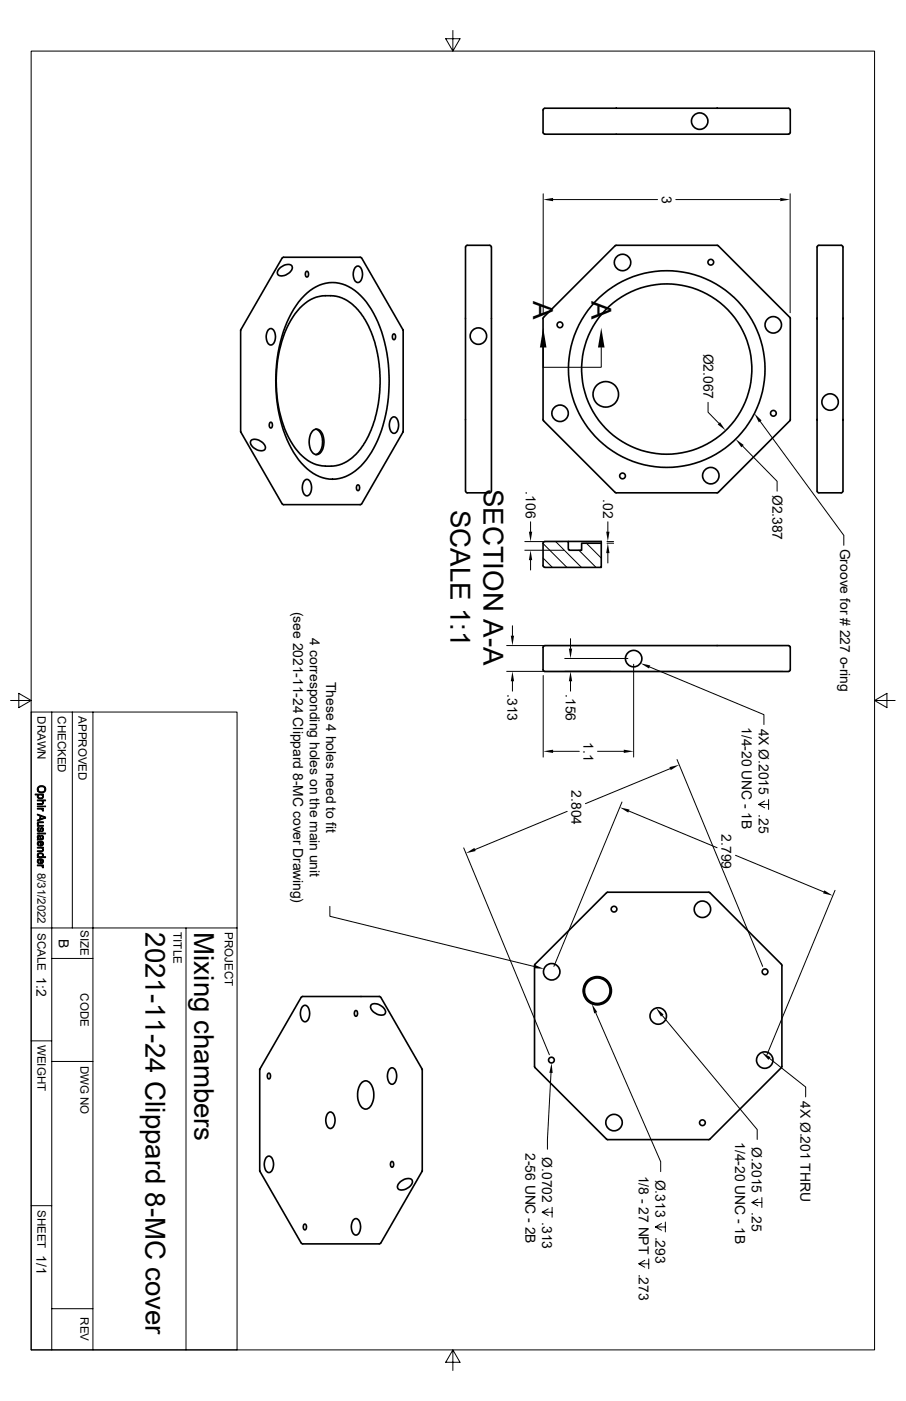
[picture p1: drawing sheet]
<svg xmlns="http://www.w3.org/2000/svg" width="279mm" height="432mm" viewBox="0 0 279 432" stroke-linecap="round" stroke-linejoin="round" font-family="sans-serif">
<g fill="none" stroke="#000" stroke-width=".51">
<path d="M167.6 33.6l.4-.2h75.2l.5 .5v6.9l-.5 .5h-75.2l-.5-.5v-6.9zM87 79.5l-12.8 22.2v31.4l12.8 22.2M87 79.5l.3-.2h23.9l.3 .2M111.5 79.5l12.8 22.2v31.4l-12.8 22.2M143.6 76.1v75.3M143.6 76.1l.5-.5h6.9l.5 .5M151.6 76.1v75.3M252 76.1v75.3M252 76.1l.5-.5h6.9l.5 .5M260 76.1v75.3M86.3 82.6a2.78 2.78 0 0 1 3.7-.6 2.82 2.82 0 0 1-2.8 3 1.2 1.2 0 0 1-1.6-.5 1.2 1.2 0 0 1 .4-1.6zM93.8 91.1a11.4 11.4 0 0 1 17.5 0 36.2 36.2 0 0 1 8.6 22.8 42.6 42.6 0 0 1-6.9 27.8 12.8 12.8 0 0 1-12.5 5.8 16.8 16.8 0 0 1-10.7-9.3 47.6 47.6 0 0 1 0-41.6l2.3-3.5z"/>
<path d="M94.4 83.8a.63 .63 0 0 1 .8 .1 .63 .63 0 0 1-.1 .9 .49 .49 0 0 1-.4 .6 .49 .49 0 0 1-.5-.6zM109.6 82.4a1.12 1.12 0 0 1 1.2-.3 1.12 1.12 0 0 1 .7 1 3.3 3.3 0 0 1-.8 3.9 1.69 1.69 0 0 1-1.7-2l.1-1.4zM167.6 97.8l-.1 .3v31.4l22.4 22.4 31.5-.1 22.2-22.2 .1-31.5-.2-.3M167.6 97.8l22.4-22.2h31.4l22.1 22.2M82.7 101.7a1.12 1.12 0 0 1 1.3-.4 1.12 1.12 0 0 1 .7 1.1 3.3 3.3 0 0 1-.9 3.9 1.69 1.69 0 0 1-1.7-2l.1-1.5zM121.2 103.1a.63 .63 0 0 1 .8 .1 .63 .63 0 0 1 0 .9 .49 .49 0 0 1-.5 .6 .49 .49 0 0 1-.5-.6zM77.5 135.7a3.3 3.3 0 0 1 4.3 2.5 2.18 2.18 0 0 1-3.4-.1 1.7 1.7 0 0 1-.9-2.4zM83.2 130.3a.63 .63 0 0 1 .8 .2 .63 .63 0 0 1 0 .8 .49 .49 0 0 1-.5 .6 .49 .49 0 0 1-.4-.6zM96.6 132.7a1.8 1.8 0 0 1 2.9 1.2 5.4 5.4 0 0 1-1.2 6 1.9 1.9 0 0 1-2.5-1.4 5.9 5.9 0 0 1 .8-5.8zM97.4 132.2a4.3 4.3 0 0 1 2 5.1 3.2 3.2 0 0 1-2 2.8M120.7 128.9a1.12 1.12 0 0 1 1.2-.3 1.12 1.12 0 0 1 .8 1 3.3 3.3 0 0 1-.9 3.9 1.69 1.69 0 0 1-1.7-2l.1-1.5zM87 155.3l.3 .2h23.9l.3-.2"/>
<path d="M93.9 148.2a1.12 1.12 0 0 1 1.2-.4 1.12 1.12 0 0 1 .7 1.1 3.3 3.3 0 0 1-.8 3.9 1.69 1.69 0 0 1-1.7-2v-1.5zM100.3 143.6a12.4 12.4 0 0 1-10-6.6 39.6 39.6 0 0 1-4.4-27.4 26.4 26.4 0 0 1 8.2-16.1 12.3 12.3 0 0 1 9-2.3l3 .9 2.8 1.9 2.4 2.5 2.5 4.3 1.7 4.5 1.1 4.8 .5 4.4v5.8l-.5 4.4-1.1 4.8-1.7 4.5-2.5 4.3-2.8 2.8-2.4 1.6-2.6 .9-3.2 .1M110.1 149.6a.63 .63 0 0 1 .8 .2 .63 .63 0 0 1 0 .8 .49 .49 0 0 1-.5 .6 .49 .49 0 0 1-.5-.6zM143.6 151.4l.5 .5h6.9l.5-.5M252 151.4l.5 .5h6.9l.5-.5M175.3 166.9h10.1v8l-17.6-.1-.3-.5v-6.9l.3-.4 7.5-.1v2.2l.3 .5h3.8v-2.2h6M168 206.9l-.5-.5v-6.9l.5-.5h75.2l.5 .5v6.9l-.5 .5M168 207h75.2M218.9 275.2l-.2-.2h-31.5l-22.4 22.5 .1 31.4 22.2 22.3h31.6l.2-.1M218.9 275.2l22.2 22.4v31.3l-22.2 22.2M93 307.3l.2-.2h23.9l.3 .3 12.8 22.2v31.3l-13.1 22.5h-23.9l-.3-.3-12.8-22.2v-31.3zM93.3 310.3a1.12 1.12 0 0 1 1.2-.4 1.12 1.12 0 0 1 .7 1.1 3.3 3.3 0 0 1-.8 3.9 1.69 1.69 0 0 1-1.7-2l.1-1.5z"/>
<path d="M109.5 311.6a.63 .63 0 0 1 .8 .2 .63 .63 0 0 1-.1 .8 .49 .49 0 0 1-.4 .6 .49 .49 0 0 1-.5-.6zM114.6 309.6a3.3 3.3 0 0 1 4.3 2.5 2.18 2.18 0 0 1-3.5 0 1.7 1.7 0 0 1-.8-2.5zM82.6 330.9a.63 .63 0 0 1 .8 .2 .63 .63 0 0 1 0 .8 .49 .49 0 0 1-.5 .6 .49 .49 0 0 1-.4-.6zM111.7 333.5a2.13 2.13 0 0 1 3.2 1.8 5.7 5.7 0 0 1-1.4 6.3 2.16 2.16 0 0 1-2.9-2 6.2 6.2 0 0 1 1.1-6.1zM120.1 329.5a1.12 1.12 0 0 1 1.2-.3 1.12 1.12 0 0 1 .8 1 3.3 3.3 0 0 1-.9 3.9 1.69 1.69 0 0 1-1.7-2l.1-1.4zM82.1 356.7a1.12 1.12 0 0 1 1.3-.3 1.12 1.12 0 0 1 .7 1.1 3.3 3.3 0 0 1-.9 3.9 1.69 1.69 0 0 1-1.7-2l.1-1.5zM101.1 343.2a1.12 1.12 0 0 1 1.2-.4 1.12 1.12 0 0 1 .8 1.1 3.3 3.3 0 0 1-.9 3.9 1.69 1.69 0 0 1-1.7-2l.1-1.5zM120.6 358.1a.63 .63 0 0 1 .8 .2 .63 .63 0 0 1 0 .8 .49 .49 0 0 1-.5 .6 .49 .49 0 0 1-.5-.6zM93.7 377.4a.63 .63 0 0 1 .8 .2 .63 .63 0 0 1 0 .8 .49 .49 0 0 1-.5 .7 .49 .49 0 0 1-.4-.7zM109 376a1.12 1.12 0 0 1 1.2-.3 1.12 1.12 0 0 1 .8 1 3.3 3.3 0 0 1-.9 3.9 1.69 1.69 0 0 1-1.7-2l.1-1.5zM123.4 364.3a2.78 2.78 0 0 1 3.7-.6 2.82 2.82 0 0 1-2.9 3 1.2 1.2 0 0 1-1.5-.4 1.2 1.2 0 0 1 .4-1.6z"/>
<circle cx="215.8" cy="37.3" r="2.53"/>
<circle cx="192" cy="80.9" r="2.53"/>
<circle cx="219.2" cy="80.8" r=".88"/>
<circle cx="147.5" cy="103.6" r="2.53"/>
<circle cx="172.7" cy="100.1" r=".88"/>
<circle cx="205.6" cy="113.8" r="30.3"/>
<circle cx="205.6" cy="113.7" r="26.2"/>
<circle cx="238.5" cy="100.1" r="2.53"/>
<circle cx="172.7" cy="127.4" r="2.53"/>
<circle cx="186.8" cy="121.5" r="3.9"/>
<circle cx="238.5" cy="127.4" r=".88"/>
<circle cx="256" cy="123.9" r="2.53"/>
<circle cx="192" cy="146.7" r=".88"/>
<circle cx="219.2" cy="146.6" r="2.53"/>
<circle cx="195.4" cy="203" r="2.53"/>
<circle cx="170.1" cy="299.5" r="2.53"/>
<circle cx="189.4" cy="280.2" r=".88"/>
<circle cx="216.6" cy="280.3" r="2.53"/>
<circle cx="235.9" cy="299.5" r=".88"/>
<circle cx="184.2" cy="305.3" r="4.2"/>
<circle cx="184.2" cy="305.3" r="4.4"/>
<circle cx="184.2" cy="305.3" r="3.9"/>
<circle cx="203" cy="313.1" r="2.53"/>
<circle cx="170.1" cy="326.7" r=".88"/>
<circle cx="235.8" cy="326.7" r="2.53"/>
<circle cx="189.3" cy="346" r="2.53"/>
<circle cx="216.6" cy="346" r=".88"/>
</g>
<g fill="none" stroke="#000" stroke-width=".31">
<path d="M9.6 15.7h260.1v400.4h-260.1zM139.7 9.4v6.3l2.2-3.8h-4.4l2.2 3.8M167.5 59.7v36.7M243.7 59.7v36.7M170.6 61.5h32.2M208.4 61.5h32.2M185.4 107.1v6.1h-17.9v-6.1M218.4 124v3l3.3 3.5M229 137.5l10.6 10.8v3.1M234.4 129.9l25.8 35.1v3.1M161.8 169.6h12.1M161.8 166.9h11.7"/>
<path d="M163.6 160.8v3.1M163.6 172.6v3.1M167.5 167.6l7.3 7.2M167.5 172l2.8 2.8M171.4 166.9l7.9 7.9M178.5 169.6l5.3 5.2M180.8 167.4l4.6 4.6M185.3 167.4l.1 .1M187.2 166.9h2M187.2 167.4h2M187.5 160.8v3.1M187.5 170.5v3"/>
<path d="M156.3 199h85.1M158 192.9v3M175.9 196.8v3.1M3.3 215.9h6.3l-3.8-2.2v4.4l3.8-2.2M9.6 219.5h63.5v196.6h-63.5zM16 219.5v196.6M22.3 219.5v66.5M28.7 219.5v196.6M156.3 206.9h85.1M158 210v3M167.5 208.2v25.1M174.2 202.9h19.4"/>
<path d="M175.9 210v3M195.4 204.7v28.6M200.4 205.6l35.2 14.7v3M269.7 215.9l3.8 2.2v-4.4l-3.8 2.2h6.4M170.6 231.6h8M184.3 231.6h8.1M206.7 236.9l-26.1 10.8M208.8 234.1l26.4 63.8M174.9 250.1l-28.4 11.7M191.8 247.2l-21 50.7M194 250l27.1 11.3M234 247.9l1.8 1.1"/>
<path d="M235.8 246.9l-1.8 1h3M237 246.4v3.1M101.7 279.4v3l63.1 15.5M143 261.3l26.4 63.8M226.8 263.6l27.2 11.3M257.5 274.4l-21 50.7M9.6 286h63.5M16 295.4h12.7M57.4 286v130.1M183.7 312.2l20.1 45.9v3M204.3 313l29.2 35.1v3.1M9.6 320.8h6.4"/>
<path d="M16 327.2h12.7M169.9 330.7l-1.1 23.5M237.3 326.2l11.2 8.8v3.1M9.6 371.6h6.4M167.2 373.6l1.9 1M169.1 372.6l-1.9 1h3.1M170.3 372.1v3.1M202.1 378.2l1.9 1M204 377.1l-1.9 1.1h3.1M205.2 376.6v3.1M231.9 370.6l1.8 1M233.7 369.6l-1.8 1h3"/>
<path d="M234.9 369.1v3.1M197 389.5l1.8 1.1M198.8 388.5l-1.8 1h3.1M200.1 388v3M16 403.4h12.7M139.7 416.1l-2.2 3.8h4.4l-2.2-3.8v6.3"/>
</g>
<g fill="#000" stroke="#000" stroke-width=".31">
<path d="M11.5 256.8h2.6v.2h-2.6z" fill-rule="evenodd"/>
<path d="M11.7 258l.1 .6z" fill-rule="evenodd"/>
<path d="M11.8 253.9v.5z" fill-rule="evenodd"/>
<path d="M11.8 255.1l.3-.1v.3l-.3 .4z" fill-rule="evenodd"/>
<path d="M11.7 257.5l.7 .1v1v-.2a.4 .4 0 0 0-.1-.6 .4 .4 0 0 0-.5 .1l-.1 .6-.2-.5z" fill-rule="evenodd"/>
<path d="M11.6 255.2l.2 .5a.3 .3 0 0 0 .3 .4 .3 .3 0 0 0 .2-.4l.1-.1a.51 .51 0 0 1 .8-.5v.6a.31 .31 0 0 0-.4-.4 .31 .31 0 0 0-.2 .5 .63 .63 0 0 1-.9 .5 .63 .63 0 0 1-.1-1.1z" fill-rule="evenodd"/>
<path d="M12.9 257.4l.3 .2v.5z" fill-rule="evenodd"/>
<path d="M11.8 259.4l.9-.2 .5 .2v.6l-.6-.5v1.3h-.2v-1.3l-.5 .2-.1 .3z" fill-rule="evenodd"/>
<path d="M13.1 245l.1 .5z" fill-rule="evenodd"/>
<path d="M11.5 248.4h1.9v.3h-1.9z" fill-rule="evenodd"/>
<path d="M10.8 244.7h2.6l-.3 .6-.5-.3a.6 .6 0 0 0-.8 .4l-.1-.4h-.9z" fill-rule="evenodd"/>
<path d="M11.5 249.1h1.9v.3h-.3v.3l-.3-.3h-1.3z" fill-rule="evenodd"/>
<path d="M11.6 253.6l.5-.3h1.3v.3l-1.6 .1-.1 .7z" fill-rule="evenodd"/>
<path d="M11.5 254.4h.3l.1-.2 .2 .2h1.3v.3h-1.9z" fill-rule="evenodd"/>
<path d="M11.6 245.2l.1-.2 .1 .7 .4 .2h.7l.3-.8 .2 .5-.4 .5-.8 .1-.6-.3z" fill-rule="evenodd"/>
<path d="M11.5 247.7h1.4l.3-.9 .2 .5a.56 .56 0 0 1-.7 .6h-1.2z" fill-rule="evenodd"/>
<path d="M13.1 249.4l.3 .3-.1 .3-.3-.1z" fill-rule="evenodd"/>
<path d="M13.2 255.1l.2 .7-.5 .6z" fill-rule="evenodd"/>
<path d="M11.8 258.2l.6 .4 .1-1 .1 .3a.4 .4 0 0 0 0 .4 .4 .4 0 0 0 .5 .1l.1-.8 .2 .8-.3 .4-1.6 .2z" fill-rule="evenodd"/>
<path d="M11.7 242.6l.6-.4h1l.5 .3v.7l-.4-.6-1.1-.1-.5 .5v1l-.3-.7z" fill-rule="evenodd"/>
<path d="M13.7 248.4h.4v.3h-.4z" fill-rule="evenodd"/>
<path d="M11.5 246.5h2.6v.3h-.9v.5l-.3-.4-1.4-.1z" fill-rule="evenodd"/>
<path d="M11.5 250.9l2.6 .9v.3l-1.5-.5-.3 .9v-1l-.8-.3z" fill-rule="evenodd"/>
<path d="M12.6 251.6v.7l1.1-.3 .4 .1-2.6 1v-.4l.8-.2z" fill-rule="evenodd"/>
<path d="M11.8 243.2l.1 .6 .6 .3 1.1-.3 .2-1.2 .3 .6-.2 .7-.9 .5-1.1-.3z" fill-rule="evenodd"/>
<path d="M11.7 263.1v.9a.54 .54 0 0 1 0-.9z" fill-rule="evenodd"/>
<path d="M11.7 259.4l.1 .8 .3 .3v.3l-.6-.5z" fill-rule="evenodd"/>
<path d="M11.7 264.9l.1 .8 .3 .2v.3l-.6-.4z" fill-rule="evenodd"/>
<path d="M13.1 261.4l.1 .5z" fill-rule="evenodd"/>
<path d="M11.8 264.8l.9-.1 .5 .2v.6l-.6-.5v1.2h-.2v-1.2l-.5 .1-.1 .4z" fill-rule="evenodd"/>
<path d="M11.5 261.1h1.9v.3h-.3v.3l-.4-.3h-1.2z" fill-rule="evenodd"/>
<path d="M11.5 266.6h1.9v.2h-.3v.4l-.2-.3h-1.4z" fill-rule="evenodd"/>
<path d="M12.6 259.5v1l.5-.3 .1-.8 .2 .5-.1 .5-.6 .4z" fill-rule="evenodd"/>
<path d="M11.5 262.2h1.4l.2-.2 .1-.6 .2 .3a.58 .58 0 0 1-.1 .6 .58 .58 0 0 1-.6 .2h-1.2z" fill-rule="evenodd"/>
<path d="M11.9 263h1.2l.3 .4v.4l-.2 .2-.1-.6-.4-.3-.7 .1-.2 .4z" fill-rule="evenodd"/>
<path d="M12.6 265v.9l.5-.2 .1-.8 .2 .4-.1 .6-.6 .3z" fill-rule="evenodd"/>
<path d="M13.1 266.8l.3 .4-.1 .3-.3-.1z" fill-rule="evenodd"/>
<path d="M11.8 263.7l.3 .3h.6l.5-.4v.4h.9v.3h-2.6z" fill-rule="evenodd"/>
</g>
<g fill="#000">
<path d="M167.5 61.5l3.1-.5v1zM240.6 61l3.1 .5-3.1 .5zM167.5 101l1 6.1h-2zM185.4 101l1 6.1h-2zM221.3 130.8l.7-.7 1.8 2.6zM226.9 135.3l2.5 1.9-.8 .7zM232.6 127.4l2.3 2.2-.9 .6zM163.6 169.6l.5 3h-1zM163.1 163.9h1l-.5 3zM187.5 167.4l.5 3.1h-1.1zM186.9 163.9h1.1l-.5 3zM157.5 195.9h1l-.5 3.1z"/>
<path d="M175.4 199.9h1l-.5 3zM158 206.9l.5 3.1h-1zM175.9 206.9l.5 3.1h-1zM197.5 204.4l3 .7-.3 .9zM167.5 231.6l3.1-.5v1zM192.4 231.1l3 .5-3 .5zM206.5 236.4l3-.7-2.7 1.7zM191.1 248.8l3 .7-.3 .9zM143.7 263l2.6-1.7 .4 1zM254.2 274.4l2.6 1.7-3-.8zM164.9 297.4l2.9 1.2-3.1-.2zM182.5 309.4l1.7 2.6-.9 .3z"/>
<path d="M202.3 310.6l2.3 2.1-.8 .6zM170.1 327.6l.3 3.1h-1zM234.9 324.4l2.7 1.4-.6 .8z"/>
</g>
<g font-size="8.5">
<text x="164.5" y="92.8" transform="rotate(90 164.5 92.8)">A</text>
<text x="182.4" y="92.8" transform="rotate(90 182.4 92.8)">A</text>
<text x="149.1" y="150.6" transform="rotate(90 149.1 150.6)">SECTION A-A</text>
<text x="138.9" y="157.2" transform="rotate(90 138.9 157.2)">SCALE 1:1</text>
<text x="44.9" y="287.3" transform="rotate(90 44.9 287.3)">2021-11-24 Clippard 8-MC cover</text>
<text x="59.9" y="287.3" transform="rotate(90 59.9 287.3)">Mixing chambers</text>
</g>
<g font-size="4.3">
<text x="204.1" y="60.3" transform="rotate(90 204.1 60.3)">3</text>
<text x="216.9" y="109" transform="rotate(90 216.9 109)">Ø2.067</text>
<text x="162.1" y="151.5" transform="rotate(90 162.1 151.5)">.106</text>
<text x="186" y="153.8" transform="rotate(90 186 153.8)">.02</text>
<text x="238.2" y="152.5" transform="rotate(90 238.2 152.5)">Ø2.387</text>
<text x="259.1" y="169.1" transform="rotate(90 259.1 169.1)">Groove for # 227 o-ring</text>
<text x="90.4" y="188.6" transform="rotate(90 90.4 188.6)">(see 2021-11-24 Clippard 8-MC cover Drawing)</text>
<text x="95.5" y="196.8" transform="rotate(90 95.5 196.8)">4 corresponding holes on the main unit</text>
<text x="100.6" y="210.1" transform="rotate(90 100.6 210.1)">These 4 holes need to fit</text>
<text x="156.5" y="213.9" transform="rotate(90 156.5 213.9)">.313</text>
<text x="174.5" y="213.9" transform="rotate(90 174.5 213.9)">.156</text>
<text x="228.8" y="224.1" transform="rotate(90 228.8 224.1)">1/4-20 UNC - 1B</text>
<text x="234" y="224.6" transform="rotate(90 234 224.6)">4X Ø.2015</text>
<text x="179.9" y="228.8" transform="rotate(90 179.9 228.8)">1.1</text>
<text x="176.2" y="243.6" transform="rotate(90 176.2 243.6)">2.804</text>
<text x="234" y="251" transform="rotate(90 234 251)">.25</text>
<text x="222.5" y="257.1" transform="rotate(90 222.5 257.1)">2.799</text>
<text x="18.2" y="289.3" transform="rotate(90 18.2 289.3)">B</text>
<text x="11.3" y="301.2" transform="rotate(90 11.3 301.2)">1:2</text>
<text x="246.9" y="339.3" transform="rotate(90 246.9 339.3)">4X Ø.201 THRU</text>
<text x="226.7" y="352" transform="rotate(90 226.7 352)">1/4-20 UNC - 1B</text>
<text x="231.9" y="353.7" transform="rotate(90 231.9 353.7)">Ø.2015</text>
<text x="162.1" y="355.3" transform="rotate(90 162.1 355.3)">2-56 UNC - 2B</text>
<text x="167.2" y="356.7" transform="rotate(90 167.2 356.7)">Ø.0702</text>
<text x="197" y="362.4" transform="rotate(90 197 362.4)">1/8 - 27 NPT</text>
<text x="202.1" y="363.6" transform="rotate(90 202.1 363.6)">Ø.313</text>
<text x="167.2" y="376.6" transform="rotate(90 167.2 376.6)">.313</text>
<text x="231.9" y="373.6" transform="rotate(90 231.9 373.6)">.25</text>
<text x="202.1" y="381.2" transform="rotate(90 202.1 381.2)">.293</text>
<text x="11.3" y="386.8" transform="rotate(90 11.3 386.8)">1/1</text>
<text x="197" y="392.5" transform="rotate(90 197 392.5)">.273</text>
</g>
<g font-size="3.6">
<text x="11.5" y="220.7" transform="rotate(90 11.5 220.7)">DRAWN</text>
<text x="17.9" y="220.7" transform="rotate(90 17.9 220.7)">CHECKED</text>
<text x="24.2" y="220.7" transform="rotate(90 24.2 220.7)">APPROVED</text>
<text x="11.5" y="268.9" transform="rotate(90 11.5 268.9)">8/31/2022</text>
<text x="11.5" y="287.5" transform="rotate(90 11.5 287.5)">SCALE</text>
<text x="24.9" y="286.8" transform="rotate(90 24.9 286.8)">SIZE</text>
<text x="53.6" y="287.3" transform="rotate(90 53.6 287.3)">TITLE</text>
<text x="69.3" y="287.3" transform="rotate(90 69.3 287.3)">PROJECT</text>
<text x="24.9" y="306.2" transform="rotate(90 24.9 306.2)">CODE</text>
<text x="11.5" y="322.1" transform="rotate(90 11.5 322.1)">WEIGHT</text>
<text x="24.9" y="328.4" transform="rotate(90 24.9 328.4)">DWG NO</text>
<text x="11.5" y="372.9" transform="rotate(90 11.5 372.9)">SHEET</text>
<text x="24.9" y="406" transform="rotate(90 24.9 406)">REV</text>
</g>
</svg>
